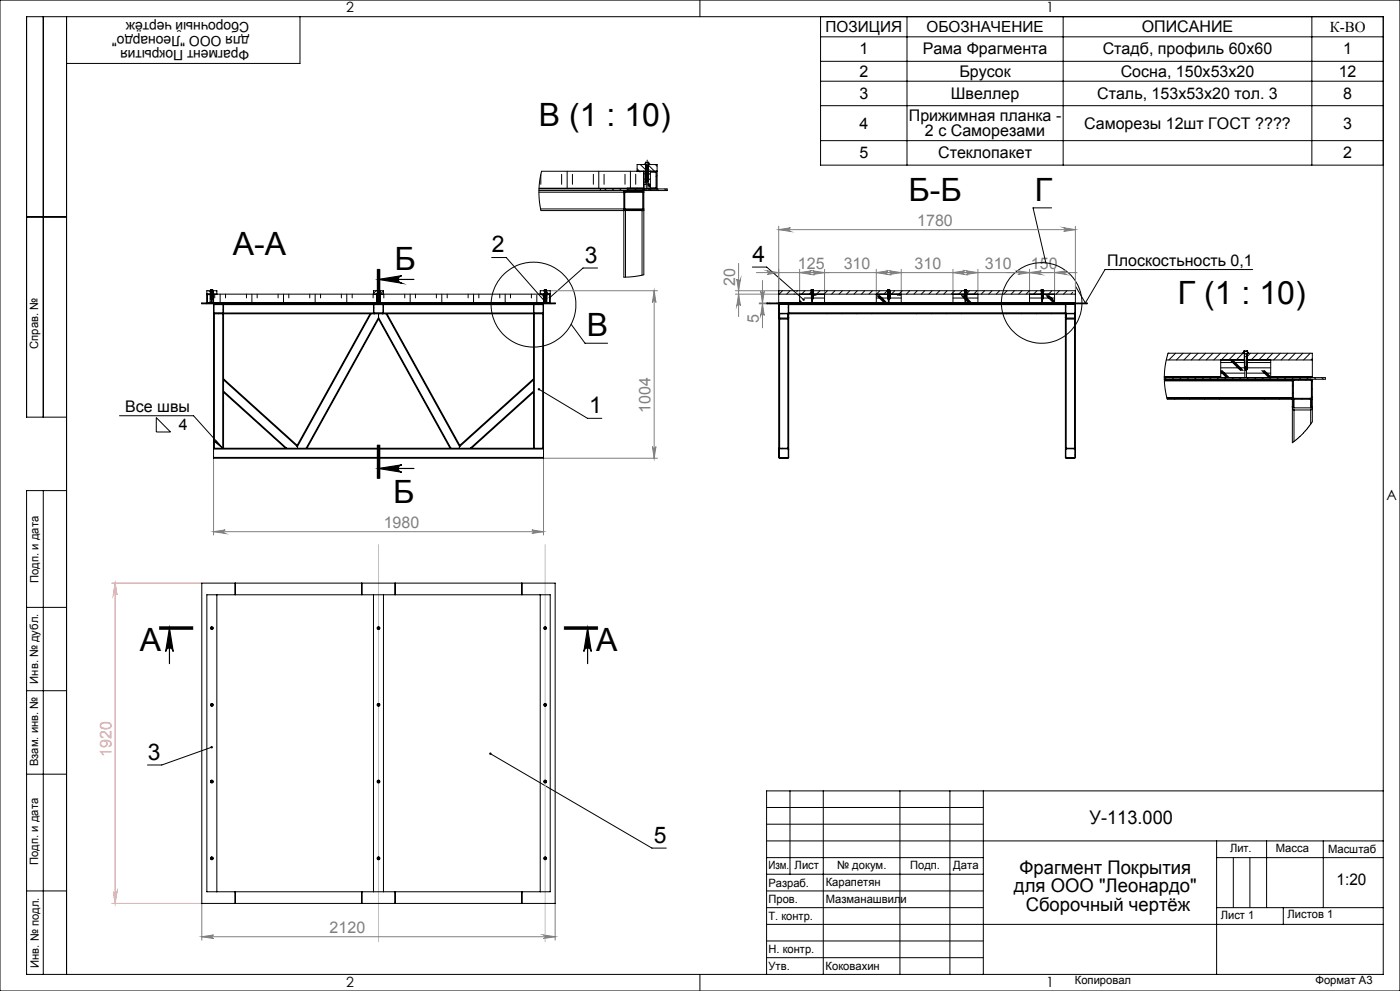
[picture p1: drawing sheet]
<svg xmlns="http://www.w3.org/2000/svg" width="420mm" height="297mm" viewBox="0 0 420 297" stroke-linecap="round" stroke-linejoin="round" font-family="sans-serif">
<g fill="none" stroke="#000" stroke-width=".3">
<path d="M0 0h420v297h-420zM13 5v120M20 5v287M90 5v14h-70M210 0v5M246.2 5v44.5h168.8M246.2 18.4h168.8M246.2 11h168.8M272.1 5v44.5M318.9 5v44.5M393.6 5v44.5M246.2 24.3h168.8"/>
<path d="M246.2 31.7h168.8M246.2 42.2h168.8M8 65h12M147.5 77.2h4.4l11.4 13M315.5 62.3h-5.6l3.9 16.5M171.3 97.2l4.2 5.7h6.8M179.3 80.3h-4.4l-9.9 8.9M225.7 80h4.3l11.1 9.8M375.8 80.8h-44.3l-5.9 10-2.9-5M161.7 116.7l14.5 8.7h4.4M20 125h-12v-120h407v287h-407v-145h12M35.8 124.6h22.3l8.7 9.7"/>
<path d="M46.9 125.2l4.3 4.3h-4.3zM64.1 132.1h.7l2 2.2zM13 147v145M8 182h12M8 207h12M8 232h12M63.5 223.9l-15 5.4h-4.3M147.1 225.9l48.5 28.3h4.3M237 237v25M247 237v55M270 237v55M285 237v55"/>
<path d="M295 237v55M415 237h-185v55M230 257h65M230 242h65M230 247h65M230 252h185M365 252v40M365 257h50M370 257v15M375 257v15M380 252v20M397 252v20"/>
<path d="M8 267h12M230 262h65M230 267h65M230 272h65M230 277h185M365 272h50M385 272v5M210 292v5M230 282h65M230 287h65"/>
<circle cx="160.1" cy="91.3" r="12.7"/>
<circle cx="312.5" cy="90.8" r="12.1"/>
</g>
<g fill="none" stroke="#000" stroke-width=".35">
<path d="M113.2 80.7v10M113.6 83.7h10.6M113.6 83.7l6.9-1.1a1.13 1.13 0 0 0-1 1.1 1.13 1.13 0 0 0 1 1.2zM113.6 80.7v10M113.9 80.7v10M113.2 133.4v10M113.6 133.4v10M113.9 133.4v10M113.6 140.4h10.6M113.6 140.4l6.9-1.1a1.11 1.11 0 0 0-1 1.1 1.11 1.11 0 0 0 1 1.1zM47.8 188.6h10zM47.8 188.2h10"/>
<path d="M47.8 187.9h10M50.8 188.2l1.2 7.1a1.13 1.13 0 0 0-1.2-1.1 1.13 1.13 0 0 0-1.1 1.1zM50.8 188.2v10.7M169.3 188.2h10M169.3 187.9h10M169.3 188.6h10M176.3 188.2l1.1 7.1a1.11 1.11 0 0 0-1.1-1.1 1.11 1.11 0 0 0-1.1 1.1zM176.3 188.2v10.7"/>
</g>
<g fill="none" stroke="#808080" stroke-width=".3">
<path d="M221.6 78.9v16M233.6 68.8l3.5-.5a.55 .55 0 0 0-.5 .5 .55 .55 0 0 0 .5 .6zM233.6 67.8v20.3l-13 .1M233.6 68.8h89M319.1 68.3l3.5 .5-3.5 .6a.55 .55 0 0 0 .5-.6 .55 .55 0 0 0-.5-.5zM322.6 67.8v20.3M165.1 87.1h32.1M196.3 87.1l.5 3.6a.53 .53 0 0 0-.5-.6 .53 .53 0 0 0-.6 .6zM196.3 87.1v50.2M220.6 87.1h13M221.1 83.6a.55 .55 0 0 0 .5 .5 .55 .55 0 0 0 .5-.5l-.5 3.5zM221.6 88.2l.5 3.4a.55 .55 0 0 0-.5-.5 .55 .55 0 0 0-.5 .5z"/>
<path d="M226.9 81.7h96.2M227.8 91h2.3M227.8 90.8h2.3M228.2 87.3a.53 .53 0 0 0 .5 .5 .53 .53 0 0 0 .6-.5l-.6 3.5zM228.7 91l.6 3.5a.53 .53 0 0 0-.6-.5 .53 .53 0 0 0-.5 .5zM228.7 84.1v14.1M230.1 81.2l3.5 .5-3.5 .6a.55 .55 0 0 0 .5-.6 .55 .55 0 0 0-.5-.5zM239.9 81.7l3.5-.5a.55 .55 0 0 0-.5 .5 .55 .55 0 0 0 .5 .6zM239.9 80.7v7.4M243.9 81.2l3.5 .5-3.5 .6a.55 .55 0 0 0 .5-.6 .55 .55 0 0 0-.5-.5zM247.4 80.7v7.4M262.9 81.7l3.5-.5a.55 .55 0 0 0-.6 .5 .55 .55 0 0 0 .6 .6z"/>
<path d="M262.9 80.7v7.4M266.9 81.2l3.5 .5-3.5 .6a.55 .55 0 0 0 .5-.6 .55 .55 0 0 0-.5-.5zM270.4 80.7v7.4M285.9 81.7l3.5-.5a.55 .55 0 0 0-.6 .5 .55 .55 0 0 0 .6 .6zM285.9 80.7v7.4M289.9 81.2l3.5 .5-3.5 .6a.55 .55 0 0 0 .5-.6 .55 .55 0 0 0-.5-.5zM293.4 80.7v7.4M305.4 81.2l3.5 .5-3.5 .6a.55 .55 0 0 0 .5-.6 .55 .55 0 0 0-.5-.5zM308.9 81.7l3.5-.5a.55 .55 0 0 0-.6 .5 .55 .55 0 0 0 .6 .6zM308.9 80.7v7.4M316.4 81.7l3.5-.5a.55 .55 0 0 0-.5 .5 .55 .55 0 0 0 .5 .6zM316.4 80.7v7.4"/>
<path d="M64.1 137.2v23.1M163.1 137.2v23.1M163.1 137.3h34.1M195.7 133.8a.53 .53 0 0 0 .6 .5 .53 .53 0 0 0 .5-.5l-.5 3.5zM64.1 159.3l3.5-.5a.53 .53 0 0 0-.5 .5 .53 .53 0 0 0 .5 .6zM64.1 159.3h99M159.6 158.8l3.5 .5-3.5 .6a.53 .53 0 0 0 .5-.6 .53 .53 0 0 0-.5-.5zM60.5 270.8v11M166.5 270.8v11M60.5 280.7l3.6-.5a.53 .53 0 0 0-.6 .5 .53 .53 0 0 0 .6 .6zM60.5 280.7h106M163.1 280.2l3.4 .5-3.4 .6a.53 .53 0 0 0 .5-.6 .53 .53 0 0 0-.5-.5z"/>
</g>
<path d="M33.5 174.8h27M34.5 174.8l.6 3.5a.55 .55 0 0 0-.5-.6 .55 .55 0 0 0-.6 .6zM34.5 174.8v96M33.5 270.8h27M34 267.3a.55 .55 0 0 0 .6 .5 .55 .55 0 0 0 .5-.5l-.6 3.5z" fill="none" stroke="#ff8080" stroke-width=".3"/>
<path d="M191.8 51.5h4.7" fill="none" stroke="#000" stroke-width=".3" stroke-dasharray="15.2 1.3 1.3 1.3" stroke-dashoffset="14.8"/>
<path d="M194.1 48v6.8" fill="none" stroke="#000" stroke-width=".3" stroke-dasharray="15.2 1.3 1.3 1.3" stroke-dashoffset="13.7"/>
<path d="M113.6 163.2v119.1M163.5 163.2v119.1" fill="none" stroke="#c0c0c0" stroke-width=".3"/>
<g fill="#000">
<path d="M64.1 132.1h.7l2 2.2z"/>
<path d="M113.6 83.7l6.9-1.1a1.13 1.13 0 0 0-1 1.1 1.13 1.13 0 0 0 1 1.2zM113.6 140.4l6.9-1.1a1.11 1.11 0 0 0-1 1.1 1.11 1.11 0 0 0 1 1.1z"/>
<path d="M176.3 188.2l1.1 7.1a1.11 1.11 0 0 0-1.1-1.1 1.11 1.11 0 0 0-1.1 1.1zM50.8 188.2l1.2 7.1a1.13 1.13 0 0 0-1.2-1.1 1.13 1.13 0 0 0-1.1 1.1z"/>
<path d="M63.3 223.7a.36 .36 0 0 0-.1 .4 .36 .36 0 0 0 .5 .2 .36 .36 0 0 0 .2-.5l-.4 .1 .3-.2zM146.9 225.6l-.1 .1 .3 .2-.3-.2a.36 .36 0 0 0 .3 .5 .36 .36 0 0 0 .4-.5 .36 .36 0 0 0-.6-.1zM161.4 116.5a.35 .35 0 0 0 .2 .5 .35 .35 0 0 0 .4-.4 .35 .35 0 0 0-.6-.2l.3 .3zM163.1 89.9l-.1 .5 .5 .1-.2-.3 .2 .3 .1-.5zM164.7 88.9l-.1 .5 .4-.2-.3 .2a.36 .36 0 0 0 .5 0 .36 .36 0 0 0 0-.5 .36 .36 0 0 0-.5 0zM240.9 89.5l-.1 .5 .5 .1-.2-.3 .3 .2v-.4z"/>
</g>
<g fill="#808080">
<path d="M159.6 158.8l3.5 .5-3.5 .6a.53 .53 0 0 0 .5-.6 .53 .53 0 0 0-.5-.5zM64.1 159.3l3.5-.5a.53 .53 0 0 0-.5 .5 .53 .53 0 0 0 .5 .6z"/>
<path d="M60.5 280.7l3.6-.5a.53 .53 0 0 0-.6 .5 .53 .53 0 0 0 .6 .6zM163.1 280.2l3.4 .5-3.4 .6a.53 .53 0 0 0 .5-.6 .53 .53 0 0 0-.5-.5zM305.4 81.2l3.5 .5-3.5 .6a.55 .55 0 0 0 .5-.6 .55 .55 0 0 0-.5-.5zM316.4 81.7l3.5-.5a.55 .55 0 0 0-.5 .5 .55 .55 0 0 0 .5 .6zM289.9 81.2l3.5 .5-3.5 .6a.55 .55 0 0 0 .5-.6 .55 .55 0 0 0-.5-.5zM308.9 81.7l3.5-.5a.55 .55 0 0 0-.6 .5 .55 .55 0 0 0 .6 .6zM230.1 81.2l3.5 .5-3.5 .6a.55 .55 0 0 0 .5-.6 .55 .55 0 0 0-.5-.5zM239.9 81.7l3.5-.5a.55 .55 0 0 0-.5 .5 .55 .55 0 0 0 .5 .6zM243.9 81.2l3.5 .5-3.5 .6a.55 .55 0 0 0 .5-.6 .55 .55 0 0 0-.5-.5zM262.9 81.7l3.5-.5a.55 .55 0 0 0-.6 .5 .55 .55 0 0 0 .6 .6zM266.9 81.2l3.5 .5-3.5 .6a.55 .55 0 0 0 .5-.6 .55 .55 0 0 0-.5-.5zM285.9 81.7l3.5-.5a.55 .55 0 0 0-.6 .5 .55 .55 0 0 0 .6 .6zM233.6 68.8l3.5-.5a.55 .55 0 0 0-.5 .5 .55 .55 0 0 0 .5 .6zM319.1 68.3l3.5 .5-3.5 .6a.55 .55 0 0 0 .5-.6 .55 .55 0 0 0-.5-.5z"/>
<path d="M195.7 133.8a.53 .53 0 0 0 .6 .5 .53 .53 0 0 0 .5-.5l-.5 3.5zM196.3 87.1l.5 3.6a.53 .53 0 0 0-.5-.6 .53 .53 0 0 0-.6 .6zM228.7 91l.6 3.5a.53 .53 0 0 0-.6-.5 .53 .53 0 0 0-.5 .5zM228.2 87.3a.53 .53 0 0 0 .5 .5 .53 .53 0 0 0 .6-.5l-.6 3.5zM221.6 88.2l.5 3.4a.55 .55 0 0 0-.5-.5 .55 .55 0 0 0-.5 .5zM221.1 83.6a.55 .55 0 0 0 .5 .5 .55 .55 0 0 0 .5-.5l-.5 3.5z"/>
</g>
<path d="M34.5 174.8l.6 3.5a.55 .55 0 0 0-.5-.6 .55 .55 0 0 0-.6 .6zM34 267.3a.55 .55 0 0 0 .6 .5 .55 .55 0 0 0 .5-.5l-.6 3.5z" fill="#ff8080"/>
<g fill="none" stroke="#000" stroke-width=".3">
<path d="M161.7 57.6h25.4M161.7 56.6h38.4v.5h-38.4M161.7 56.4h31.4M162.2 52.3v2.9M168.5 52.2v3M170.1 51.3v5.1M171.7 52.2v3M178 52.2v3M179.6 51.3v5.1M180.1 56.6v.5M181.2 52.2v3M181.4 56.6l.5 .5"/>
<path d="M183.7 56.6l.5 .5M185.9 56.6l.5 .5M187.1 57.6v5M187.4 57.9l-.3 .3M187.4 57.6l.2-.2h5.1l.1 .2M187.4 57.6v5M187.4 57.6h5.4M187.5 52.2v3M187.6 57.1l-.5 .5M188.1 56.4v.2M188.2 57.1l-.3 .3M188.2 56.6l.5 .5"/>
<path d="M188.9 56.4l-.2 .2M189.1 51.3v5.1M190.4 56.6l.5 .5M190.7 52.2v3M191.1 56.4l-.2 .2M191.1 50.6l.7 .7M192.1 49.3l1.6 1.6M192.6 57.1l.5 .5M192.7 56.6l.5 .5M192.8 57.6v5M193.1 52.1h.8M193.1 53.7h.8"/>
<path d="M193.1 55.3h.8M193.1 57.1v.5M193.1 51.3v5.3M193.1 57.6v5M193.4 54.5l.5 .5M193.7 54.5l.2 .1M193.7 49.3l.1 .3M193.7 48.6h.8M193.7 50.9l.1 .6M193.7 54.1l.1 .1M193.7 51.5l.1 .1M193.7 51.1l.1 .1"/>
<path d="M193.7 49.3h-2.6v2M193.7 48.6l-.1 .5-.3 .2M193.7 49.3v2M193.8 54.3h.7M193.8 53.8h.1M193.8 52.2h.1M193.8 50.8h.1M193.8 53v.1M193.8 50.3v.1M193.8 51.4h.1M193.8 51.6v.1M193.8 51.9h.1"/>
<path d="M193.8 52.2v.1M193.8 52.5v.1M193.8 52.7v.1M193.8 54.2v.1M193.8 49.7v.2M193.8 49.9v.4M193.8 50.4v.2M193.8 50.7h.1M193.8 51.6v.2M193.8 51.8v.4M193.8 52.3h.1M193.8 52.3v.3"/>
<path d="M193.8 52.7v.2M193.8 52.9v.4M193.8 53.4v.2M193.8 53.7h.1M193.8 53.8v.4M193.8 53.7v.1M193.8 53.6v.1M193.8 53.5h.1M193.8 53.3v.1M193.8 53.2v.1M193.8 52.6v.1M193.8 51.5h-.1"/>
<path d="M193.8 50.8l-.1 .1M193.8 50.7v.1M193.8 50.6v.1M193.8 50.5h.1M193.8 50.2v.1M193.8 50v.1M193.8 49.7v.1M193.8 49.6v.1M193.8 49.5v.1M193.9 56.6v-5.3l-31.4 .1-.8 5.4 .1 3.3 .5 3h24.8M194.4 52.1h.7M194.4 53.7h.7"/>
<path d="M194.4 55.3h.7M194.4 55.5l.7 .8M194.4 55.1l.7 .8M194.4 54.7l.7 .8M194.5 49.4h.1M194.5 50.8h.1M194.5 52.2h.1M194.5 53.8h.1M194.5 50.7l-.8 .8M194.5 51.1h.1M194.5 50.8v.7M194.5 51.4h.1"/>
<path d="M194.5 51.5v.1M194.5 51.9h.1M194.5 52.5v.1M194.5 52.6v.1M194.5 52.7v.1M194.5 52.7v.2M194.5 53.2v.1M194.5 52.3v.3M194.5 53.6v.1M194.5 53.3v.1M194.5 52.2v.1M194.5 52.9v.4"/>
<path d="M194.5 51.8v.4M194.5 51.6v.2M194.5 49.9v.4M194.5 50.3v.1M194.5 49.6v.1M194.5 49.7v.1M194.5 50.6v.1M194.5 49.7v.2M194.5 49.4v.2M194.5 50.4v.2M194.5 50.7h.1M194.5 52.3h.1"/>
<path d="M194.5 53.4v.2M194.5 53.7h.1M194.5 53.8v.4M194.5 49.5h.1M194.5 50v.1M194.5 50.2v.1M194.5 50.5h.1M194.5 51.6v.1M194.5 53v.1M194.5 53.5h.1M194.5 53.7v.1M194.5 54.1h.1"/>
<path d="M194.5 54.2v.1M194.5 49.3h2.6v7.3M194.5 49.5v.1M194.5 49.5l1.9 1.8M194.5 49.3v2M194.5 48.6l.1 .5 .4 .2M194.9 56.6l.5 .5M195.1 51.3v5.3M195.1 51.6h1.7v4.7h-1.7M196.6 49.3l.5 .5M197.1 52.6l-.3 .3M197.1 51.3h-2.7v5.3"/>
<path d="M197.2 56.6l.5 .5M199.4 56.6l.5 .5M162.2 62.6h24.9M187.1 63.1v20l3.1-.2 2.9-.6v-19.2M187.1 62.6l.5 .5M187.1 63.1h.5M187.4 62.6l.2 .2h5.1l.1-.2M187.4 62.6h5.4M187.6 63.1h5M187.6 63.1v20M192.6 63.1h.5M192.6 63.1v19.4"/>
<path d="M193.1 62.6l-.5 .5M193.1 62.6v.5M60.5 90.8h106v.2h-106zM61.8 90.8l.3 .2M62.1 88.2h1.3v2.6l-.4-.4M62.2 88.4l-.1 .1M62.4 88.2l-.1 .1M62.6 87.1l.8 .8M63 89.3h.4M63 88.3h-.8v2.4h.8M63 88.2v2.6M63.1 87.1l.2-.3h.5l.2 .3"/>
<path d="M63.4 87.1v.1M63.4 86.8h.3M63.4 87.1h-1.3v3.7M63.4 89.6h.1M63.4 89.6h.3M63.4 86.8v.1M63.4 87.1v1.1M63.4 89.4v.1M63.4 89.4h.1M63.4 89.1v.1M63.4 89.2h.1M63.4 89.1h.1"/>
<path d="M63.4 88.8h.1M63.4 88.7h.1M63.4 88.5v.1M63.4 88.4v.1M63.4 88.4h.1M63.4 88.3h.1M63.4 88v.2M63.4 87.9h.1M63.4 87.7v.1M63.4 87.7h.1M63.4 87.6v.1M63.4 87.5h.1"/>
<path d="M63.4 87.3h.1M63.4 89.5h.1M63.4 89.3h.1M63.4 89h.1M63.4 88.9h.1M63.4 88.6h.1M63.4 88.5h.1M63.4 88.2h.1M63.4 88.1h.1M63.4 87.8h.1M63.4 87.6h.1M63.4 88.3v.1"/>
<path d="M63.4 88.8v.1M63.4 89.2v.2M63.4 89v.1M63.4 88.9v.1M63.4 88.2v.1M63.4 88h.1M63.4 87.8v.1M63.4 87.5v.1M63.7 88.2h49.7M63.7 88.2v2.6M63.7 86.9l-.3 .4M63.7 87.3h.1"/>
<path d="M63.7 87.5h.1M63.7 87.6h.1M63.7 87.7h.1M63.7 87.8h.1M63.7 87.9h.1M63.7 88.1h.1M63.7 88.2h.1M63.7 88.4h.1M63.7 88.5h.1M63.7 88.6h.1M63.7 88.7h.1M63.7 88.9h.1"/>
<path d="M63.7 89h.1M63.7 89.2h.1M63.7 89.5h.1M63.7 88.2v.1M63.7 89.5v.1M63.7 89.4h.1M63.7 88.9v.1M63.7 89.1h.1M63.7 88.6v.1M63.7 88.5v.1M63.7 89.3h.1M63.7 88.7v.1"/>
<path d="M63.7 88.8h.1M63.7 89v.1M63.7 88.4v.1M63.7 88v.1M63.7 88.3h.1M63.7 87.8v.1M63.7 87.6v.1M63.7 88.1v.1M63.7 87.4v.1M63.7 87.4h.1M63.7 87.7v.1M63.7 87.9v.1"/>
<path d="M63.7 87.3v.2M63.7 87.5v.1M63.7 87.1v.2M63.7 87.1h1.4v1.1M63.7 89.1v.2M63.7 88.3v.1M63.7 87.1v1.1M63.7 89.4v.1M63.8 86.8l-.1 .1M64.1 89.3l-.4 .1M64.1 88.2l-.1 2.6 .3 .2-.2 .3M64.1 93.8l.2 .2"/>
<path d="M64.1 94h.2M64.1 91v.3M64.1 93.8v.2M64.1 91.3v2.5M64.1 94v40.3M64.1 90.7h49M64.2 91.3h2.7M64.2 93.8h2.7M64.2 91.3v2.5M64.3 94h2.5M64.3 94v40.3M64.4 90.7l-.1 .1"/>
<path d="M64.4 88.2v1.1M64.9 87.1l.2 .2M65.7 93.9l-.2 .1M66 88.2v2.5M66.3 90.8l.2 .2M66.5 90.7v.1M66.8 91l.3 .3M66.8 94h.3M66.8 94v40.3M66.9 91.3v2.5M67.1 92.5l-.2 .2M67.1 93.8l-.3 .2"/>
<path d="M67.1 94h43.9M67.1 91.3v2.5M67.1 94v19.5M67.1 91.3h44.9M67.1 93.8h44.9M67.7 88.2v1.1M68.5 90.8l.3 .2M70.6 90.8v.2M73.9 88.2v1.1M75.6 88.2v2.5M77.2 88.2v1.1M83.4 88.2v1.1"/>
<path d="M85.1 88.2v2.5M86.6 88.2v1.1M92.9 88.2v1.1M94.5 88.2v2.5M96.2 88.2v1.1M102.4 88.2v1.1M104 88.2v2.5M105.7 88.2v1.1M108.5 90.8v.2M108.9 90.8l.3 .2M110.6 90.7v.1M111 94h.3"/>
<path d="M111 94l-21.9 39.5M111.2 90.8l.2 .2M111.3 94h4.5M111.3 94l-22.1 39.9M111.5 90.7l-.1 .1M111.9 88.2v1.1M112 93.8l.3 .2M112 91.3v2.5M112.2 91.3h2.7M112.2 93.8h2.7M112.2 92.3l-.2 .1M112.2 91.3v2.5"/>
<path d="M112.3 91l-.3 .3M112.8 87.1l-.8 .8M113.1 89.3h.3M113.1 90.4l.3 .4M113.1 90l.3 .4M113.1 89.6l.3 .4M113.1 88.2v2.6M113.3 86.8h.5l.2 .3M113.3 86.8h.4M113.3 86.8l-.2 .3M113.3 87.1l.1 1.1M113.3 89.6h.1"/>
<path d="M113.3 89.4h.1M113.3 89.1l.1 .2M113.3 89.1h.1M113.3 88.8h.1M113.3 88.5h.1M113.3 88.3l.1 .1M113.3 88.3h.1M113.3 87.7h.1M113.3 87.4h.1M113.3 87.3h.1M113.3 89h.1M113.3 87.5l.1 .1"/>
<path d="M113.3 89.4l.1 .1M113.4 89.3h.1M113.4 89h.1M113.4 88.9h.1M113.4 88.7h.1M113.4 88.6h.1M113.4 88.5h.1M113.4 88.4h.1M113.4 88.2h.1M113.4 88.1h.1M113.4 87.9h.1M113.4 87.8h.1"/>
<path d="M113.4 87.7h.1M113.4 87.6h.1M113.4 87.5h.1M113.4 87.3h.1M113.4 87.1v.1M113.4 89.5h.1M113.4 89.6h.1M113.4 87.1h-1.4v1.1M113.4 88.4v.1M113.4 87.2l-.1 .1M113.4 87.4l-.1 .1M113.4 87.7v.1"/>
<path d="M113.4 87.9v.1M113.4 88.9v.1M113.4 88.6v.2M113.4 88.6v.1M113.4 88.5v.1M113.4 88h.1M113.4 87.8v.1M113.4 89.3l-.1 .1M113.4 89.2h-.1M113.4 89l-.1 .1M113.4 88.9h-.1M113.4 88.2l-.1 .1"/>
<path d="M113.4 88.1l-.1 .1M113.4 87.6v.1M113.4 87.8l-.1 .1M113.4 87.5l-.1 .1M113.4 87.3l-.1 .2M113.4 88.2v2.6M113.4 91l-.1 .2M113.4 90.8l.3 .2M113.6 95.1v.5M113.6 95.1l21.7 39.2M113.6 94v1.1M113.6 95.6l21.4 38.7"/>
<path d="M113.6 95.1l-21.8 39.2M113.6 95.6l-21.5 38.7M113.7 89.3h.4M113.7 90.2l.4 .4M113.7 90.7l.1 .1M113.7 88.2h49.7M113.7 89.3h.1M113.7 89h.1M113.7 88.9h.1M113.7 88.7h.1M113.7 88.6h.1M113.7 88.5h.1"/>
<path d="M113.7 88.4h.1M113.7 88.2h.1M113.7 88.1h.1M113.7 87.9h.1M113.7 87.8h.1M113.7 87.7h.1M113.7 87.6h.1M113.7 87.5h.1M113.7 87.3h.1M113.7 87.2h.1M113.7 89.5h.1M113.7 88.8h.1"/>
<path d="M113.7 89.4h.1M113.7 89.2h.1M113.7 89.1h.1M113.7 88.3h.1M113.7 89.2v.1M113.7 89v.1M113.7 88.9v.1M113.7 88.2v.1M113.7 88h.1M113.7 87.8v.1M113.7 87.2v.1M113.7 86.8v.1"/>
<path d="M113.7 87.1v3.7M113.7 89.6h-.3M113.7 87.1h1.3M113.7 88.6v.1M113.7 88.4v.1M113.7 88.3v.1M113.7 87.7v.1M113.7 87.6v.1M113.7 89.4v.1M113.7 89.6h.1M114.1 90.7h49M114.8 91l.2 .3"/>
<path d="M114.9 91.3v2.5M115 87.2l-.9 1v2.6M115 93.8l-.2 .2M115 87.1v1.1M115 91.3v2.5M115 91.3h45.1M115 93.8h45.1M115.1 88.2v1.1M115.7 90.8l.2 .2M115.8 94h.3M115.8 94l22.1 39.9M116 90.7l-.1 .1"/>
<path d="M116.1 94h44M116.1 94l21.8 39.5M116.6 90.7v.1M117.9 90.8l.3 .2M118.5 90.8v.2M121.4 88.2v1.1M123 88.2v2.5M124.6 88.2v1.1M130.9 88.2v1.1M132.5 88.2v2.5M134.2 88.2v1.1M140.4 88.2v1.1"/>
<path d="M142.1 88.2v2.5M143.7 88.2v1.1M149.9 88.2v1.1M151.6 88.2v2.5M153.1 88.2v1.1M156.6 90.8v.2M158.3 90.8l.3 .2M159.4 88.2v1.1M160.1 93.8l.2 .2M160.1 94h.2M160.1 91.3v2.5M160.1 94v19.5"/>
<path d="M160.2 91.3h2.7M160.2 93.8h2.7M160.2 91.3v2.5M160.3 91l-.2 .3M160.3 94h2.5M160.3 94v40.3M160.5 90.7l.3 .3M160.9 90.7l-.1 .1M161 88.5v2.2M162.1 87.8l.3 .4M162.7 88.2v.5M162.8 90.8l.3 .5"/>
<path d="M162.8 91l.3 .3M162.8 94h.3M162.8 94v40.3M162.9 91.3v2.5M163.1 93.8l-.3 .2M163.1 93.8v.2M163.1 88.8l.3 .4M163.1 88.2v2.6M163.1 91.3v2.5M163.1 94v40.3M163.1 87.1l.2-.3h.5l.2 .3M163.2 89.3l.1 .1"/>
<path d="M163.3 86.8h.5M163.3 89.6h.1M163.3 89.4h.1M163.3 89.1l.1 .1M163.3 89.1h.1M163.3 88.9h.1M163.3 88.8h.1M163.3 88.5h.1M163.3 88.3l.1 .1M163.3 88.3h.1M163.3 87.9l.1 .1M163.3 87.8h.1"/>
<path d="M163.3 87.7h.1M163.3 87.4h.1M163.3 89.4l.1 .1M163.3 89.2l.1 .1M163.3 87.1l.1 1.1M163.3 87.3h.1M163.3 86.8v.1M163.4 87.1v.2M163.4 87.1h-1.3v1.1M163.4 87.3h.1M163.4 89.5h.1M163.4 89.3h.1"/>
<path d="M163.4 89h.1M163.4 88.9h.1M163.4 88.7h.1M163.4 88.6h.1M163.4 88.5h.1M163.4 88.4h.1M163.4 88.2h.1M163.4 88.1h.1M163.4 87.9h.1M163.4 87.8h.1M163.4 87.7h.1M163.4 87.6h.1"/>
<path d="M163.4 87.5h.1M163.4 89.6h.3M163.4 88.6v.1M163.4 87.9v.1M163.4 87.4v.2M163.4 87.7v.1M163.4 89.5h-.1M163.4 89.3h-.1M163.4 89l-.1 .1M163.4 88.9v.1M163.4 88.4v.1M163.4 88.2l-.1 .1"/>
<path d="M163.4 88.1v.1M163.4 87.8v.1M163.4 87.6v.1M163.4 87.5l-.1 .1M163.4 88.2v2.6M163.7 89.3h.3M163.7 90.2l.3 .4M163.7 89.8l.3 .4M163.7 89.5l.3 .3M163.7 88.2h1.4M163.7 87.1v.1M163.7 87.3h.1"/>
<path d="M163.7 87.5h.1M163.7 87.6h.1M163.7 87.7h.1M163.7 87.8h.1M163.7 87.9h.1M163.7 88.1h.1M163.7 88.2h.1M163.7 88.4h.1M163.7 88.5h.1M163.7 88.6h.1M163.7 88.7h.1M163.7 88.9h.1"/>
<path d="M163.7 89h.1M163.7 89.2h.1M163.7 89.5h.1M163.7 89.6h.1M163.7 87.1h1.4v3.7l.2 .2M163.7 89.4h.1M163.7 89.1h.1M163.7 88.8h.1M163.7 88.3h.1M163.7 87.3l.1 .1M163.7 87.6l.1 .1M163.7 87.8l.1 .1"/>
<path d="M163.7 87.9l.1 .1M163.7 88.2l.1 .1M163.7 89l.1 .1M163.7 89.3l.1 .1M163.8 87.2l.8 1M163.8 86.8v.1M163.8 87.1l-.1 3.7M163.8 87.5h-.1M163.8 87.6l-.1 .1M163.8 88.3l-.1 .1M163.8 88.4l-.1 .1M163.8 88.6l-.1 .1"/>
<path d="M163.8 88.9l-.1 .1M163.8 89.1h-.1M163.8 89.2h-.1M163.8 89.4l-.1 .1M163.8 89.5h-.1M164 88.3h.9v2.4h-.9M164 88.2v2.6M230.1 90.8h96v.2h-96zM230.9 90.8l.2 .2M233.1 90.8l.3 .2M233.6 95.1l.3 .5M233.6 88.2h9.9"/>
<path d="M233.6 90.7h6.3M233.8 91.2h2.7l-.1 2.7h-2.6zM233.8 94l.1 1.3M233.8 94h-.2v40.3h.3M233.8 94h.1M233.8 92.6l-.2 .2M233.9 91l-.3 .3v2.5l.3 .2M233.9 94h2.5M233.9 95.6h2.5M233.9 95.3h2.5M233.9 94v1.3M233.9 95.6v38.7"/>
<path d="M234.7 93.9l-.1 .1M234.7 87.1l-.9 1.1M235.3 90.8l.3 .2M235.3 91l-.1 .2M236.4 91l.2 .3M236.4 94h.1M236.4 94v1.3M236.4 95.6v38.7M236.5 94l-.1 1.3M236.5 94h83.3M236.6 93.8l-.2 .2M236.6 95.1l-.2 .5"/>
<path d="M236.6 93.9v40.4h-.2M236.6 93.8v.1M236.6 91.2v.1M236.6 93.9h83M236.6 91.2h83M236.6 91.3h83M236.6 93.8h83M236.6 91v.2M236.6 91.3v2.5M236.6 92l-.1 .2M237 87.1l-1 1.1M237.6 91l-.1 .2"/>
<path d="M237.6 90.8l.2 .2M238.3 88.1l-.1 .1M239.3 87.1l-.3 .3M239.8 90.8l.3 .2M239.9 88.2v2.6M239.9 90.4l.4 .4M239.9 90l.8 .8M241.3 89.3h2.2M241.5 87.1l-1 1.1M242.1 90.8l.2 .2M243.2 87.1l.1-.3h.6l.2 .3M243.4 86.8h.4"/>
<path d="M243.4 89.4h.1M243.4 89.2h.1M243.4 89.1h.1M243.4 88.8h.1M243.4 88.5h.1M243.4 88.4h.1M243.4 88.3h.1M243.4 87.9h.1M243.4 87.7h.1M243.4 87.5h.1M243.4 87.6l.4 .4M243.4 86.8v.1"/>
<path d="M243.4 87.1l.1 3.7M243.4 89.4l.1 .1M243.4 89.1l.1 .1M243.4 88.7h.1M243.4 88.4l.1 .1M243.4 88l.1 .2M243.4 87.7l.1 .1M243.4 87.3h.1M243.4 87.5l-.7 .7M243.5 89.6h.1M243.5 89.5h.1M243.5 89.3h.1"/>
<path d="M243.5 89h.1M243.5 88.9h.1M243.5 88.7h.1M243.5 88.6h.1M243.5 88.5h.1M243.5 88.4h.1M243.5 88.2h.1M243.5 88.1h.1M243.5 87.9h.1M243.5 87.8h.1M243.5 87.7h.1M243.5 87.6h.1"/>
<path d="M243.5 87.5h.1M243.5 87.3h.1M243.5 87.1v.1M243.5 89.6h.3M243.5 87.1h-9.9v3.7M243.5 89.4h-.1M243.5 89.2l-.1 .1M243.5 89l-.1 .1M243.5 88.9l-.1 .1M243.5 88.2l-.1 .1M243.5 88h-.1M243.5 87.8l-.1 .1"/>
<path d="M243.5 87.5l-.1 .1M243.7 88.2h22.8M243.7 88.2v2.6M243.8 89.5h.1M243.8 87.3h.1M243.8 87.5h.1M243.8 87.6h.1M243.8 87.7h.1M243.8 87.8h.1M243.8 87.9h.1M243.8 88.1h.1M243.8 88.2h.1"/>
<path d="M243.8 88.4h.1M243.8 88.5h.1M243.8 88.6h.1M243.8 88.7h.1M243.8 88.9h.1M243.8 89h.1M243.8 89.2h.1M243.8 89.6h.1M243.8 89.4h.1M243.8 89.1h.1M243.8 88.8h.1M243.8 88.6v.1"/>
<path d="M243.8 88.5v.1M243.8 88h.1M243.8 87.4v.1M243.8 87.4h.1M243.8 87.7v.1M243.8 87.5v.1M243.8 87.6v.1M243.8 87.8v.1M243.8 87.9v.1M243.8 88.2v.1M243.8 88.4v.1M243.8 88.9v.1"/>
<path d="M243.8 89v.1M243.8 89.3h.1M243.8 87.1v.2M243.8 87.1h22.7M243.8 89.1v.1M243.8 88.3l.2 .2M243.8 89.4v.1M243.8 86.8v.1M243.8 87.1v1.1M243.8 88.1v.1M243.8 88.3v.1M244 88.2l.4 .3"/>
<path d="M244.3 90.8l.3 .2M244.4 88.2l.4 .3M246 87.1l-1 1.1M246.6 90.8l.2 .2M247.4 90.7h15.5M247.4 88.2v2.6M247.4 89.3l-3.6 .1M248.2 93.9l-.1 .1M248.2 87.1l-1 1.1M248.8 90.8l.3 .2M250.5 87.1l-1 1.1M251.1 91l-.2 .2"/>
<path d="M251.1 90.8l.2 .2M252.7 93.9l-.1 .1M252.7 87.1l-1 1.1M253.3 90.8l.2 .2M255 87.1l-1 1.1M255.6 91l-.2 .2M255.6 90.8l.2 .2M257.2 93.9l-.2 .1M257.2 87.1l-1 1.1M257.8 90.8l.3 .2M259.4 87.1l-1 1.1M260 91l-.1 .2"/>
<path d="M260 90.8l.3 .2M261.7 93.9l-.2 .1M261.7 87.1l-1 1.1M262.3 90.8l.2 .2M262.9 88.2v2.6M262.9 89.3l3.5 .1M263 88.5l2.3 2.3M263.5 88.5l2.2 2.3M263.8 88.5l2.3 2.3M263.9 87.1l-1 1.1M264.5 91l-.1 .2M264.5 90.8l.3 .2"/>
<path d="M266.4 86.8h.4M266.4 89.6h.1M266.4 89.4h.1M266.4 89.1l.1 .2M266.4 89.1h.1M266.4 88.8h.1M266.4 88.1l.4 .4M266.4 88.5h.1M266.4 88.3l.1 .1M266.4 88.3h.1M266.4 87.7h.1M266.4 87.4h.1"/>
<path d="M266.4 89.4l.1 .1M266.4 86.8v.1M266.4 87.1v1.1M266.5 89.6h.1M266.5 89.5h.1M266.5 89.3h.1M266.5 89h.1M266.5 88.9h.1M266.5 88.7h.1M266.5 88.6h.1M266.5 88.5h.1M266.5 88.4h.1"/>
<path d="M266.5 88.2h.1M266.5 88.1h.1M266.5 87.9h.1M266.5 87.8h.1M266.5 87.7h.1M266.5 87.6h.1M266.5 87.5h.1M266.5 87.3h.1M266.5 87.1v.1M266.5 88.9v.1M266.5 88.6v.1M266.5 88.5v.1"/>
<path d="M266.5 88h.1M266.5 87.8v.1M266.5 87.4v.2M266.5 87.2v.1M266.5 87.7v.1M266.5 87.9v.1M266.5 89.2l-.1 .1M266.5 89l-.1 .1M266.5 88.4v.1M266.5 88.2l-.1 .1M266.5 88.1h-.1M266.5 87.5v.2"/>
<path d="M266.5 88.2v2.6M266.7 90.8v-2.6h22.8v2.6M266.7 89.3h3.7M266.8 89.5h.1M266.8 87.3h.1M266.8 87.5h.1M266.8 87.6h.1M266.8 87.7h.1M266.8 87.8h.1M266.8 87.9h.1M266.8 88.1h.1M266.8 88.2h.1"/>
<path d="M266.8 88.4h.1M266.8 88.5h.1M266.8 88.6h.1M266.8 88.7h.1M266.8 88.9h.1M266.8 89h.1M266.8 89.2h.1M266.8 89.6h.1M266.8 89.4h.1M266.8 88.8h.1M266.8 88.6v.1M266.8 88h.1"/>
<path d="M266.8 87.8v.1M266.8 87.7v.1M266.8 87.6v.1M266.8 87.4v.1M266.8 87.4h.1M266.8 87.2v.1M266.8 87.9v.1M266.8 88.5v.1M266.8 88.8v.1M266.8 87.3v.2M266.8 87.5v.1M266.8 88.2v.1"/>
<path d="M266.8 88.4v.1M266.8 88.9v.1M266.8 89v.1M266.8 89.3h.1M266.8 90.8l.2 .2M266.8 87.1h.1M266.8 89.6h-.3M266.8 87.1h22.7M266.8 89.1v.1M266.8 88.3v.1M266.8 89.4v.1M266.8 86.8v.1"/>
<path d="M266.8 87.1v1.1M266.8 88.1v.1M266.8 88.3h.1M266.8 89.1h.1M267.1 87.1l-.2-.3h-.6l-1.1 1.4M268.4 87.1l-1 1.1M269 88.2l.4 .3M269 90.8l.3 .2M269.4 88.2l.4 .3M269.8 88.2l.4 .3M270.4 90.7h15.5M270.4 88.2v2.6"/>
<path d="M270.7 87.1l-1 1.1M271.3 90.8l.2 .2M272.9 87.1l-1 1.1M273.5 90.8l.3 .2M275.2 93.9l-.2 .1M275.2 87.1l-1 1.1M275.8 90.8l.2 .2M277.4 87.1l-1 1.1M278 91l-.2 .2M278 90.8l.2 .2M279.6 93.9l-.1 .1M279.6 87.1l-.9 1.1"/>
<path d="M280.2 90.8l.3 .2M281.9 87.1l-1 1.1M282.5 91l-.2 .2M282.5 90.8l.3 .2M284.1 93.9l-.1 .1M284.1 87.1l-1 1.1M284.7 90.8l.3 .2M285.9 88.2v2.6M285.9 89.3l3.7 .1v.2M286.4 87.1l-1 1.1M287 91l-.2 .2M287 90.8l.2 .2"/>
<path d="M288.4 88.5l1.1 1.1h.3M288.6 93.9l-.1 .1M288.6 87.1l-1 1.1M288.9 88.5l.6 .7M289.2 87.1l.1-.3h.6l.2 .3M289.2 90.8l.3 .2M289.2 88.5l2.5 2.5M289.4 86.8h.4M289.4 89.2h.1M289.4 89.1h.1M289.4 88.8h.1M289.4 88.5h.1"/>
<path d="M289.4 88.4h.1M289.4 88.3h.1M289.4 87.9h.1M289.4 87.7h.1M289.4 87.5h.1M289.4 86.8v.1M289.4 87.1v1.1M289.4 87.3h.1M289.4 87.6l.1 .1M289.4 88.3l.1 .1M289.4 88.4l.1 .1M289.4 88.6l.1 .1"/>
<path d="M289.5 89.3h.1M289.5 89h.1M289.5 88.9h.1M289.5 88.7h.1M289.5 88.6h.1M289.5 88.5h.1M289.5 88.4h.1M289.5 88.2h.1M289.5 88.1h.1M289.5 87.9h.1M289.5 87.8h.1M289.5 87.7h.1"/>
<path d="M289.5 87.6h.1M289.5 87.5h.1M289.5 87.3h.1M289.5 87.1v.1M289.5 88.3v.1M289.5 88.5v.1M289.5 88.8v.1M289.5 89.1v.1M289.5 89.3v.1M289.5 87.8l-.1 .1M289.5 88h-.1M289.5 88.1h-.1"/>
<path d="M289.5 88.2l-.1 .1M289.5 88.7l-.1 .1M289.5 88.9h-.1M289.5 89h-.1M289.5 89l-.1 .1M289.5 89.3h-.1M289.5 87.5l-.1 .1M289.7 90.8v-2.6h22.8v2.6M289.7 89.3h3.7M289.7 89.8l1 1M289.7 89.5l1.4 1.3M289.8 87.3h.1"/>
<path d="M289.8 87.5h.1M289.8 87.6h.1M289.8 87.7h.1M289.8 87.8h.1M289.8 87.9h.1M289.8 88.1h.1M289.8 88.2h.1M289.8 88.4h.1M289.8 88.5h.1M289.8 88.6h.1M289.8 88.7h.1M289.8 88.9h.1"/>
<path d="M289.8 89h.1M289.8 89.2h.1M289.8 89.5h.1M289.8 89.4h.1M289.8 89.1h.1M289.8 88.8h.1M289.8 88.3h.1M289.8 88.3v.1M289.8 88.5v.1M289.8 88.8v.1M289.8 89.1v.1M289.8 89.3v.1"/>
<path d="M289.8 89.6h.1M289.8 87.2v.1M289.8 87.3v.1M289.8 87.6v.1M289.8 87.9v.1M289.8 88.2v.1M289.8 88.6v.2M289.8 89v.1M289.8 87.1h.1M289.8 87.1h22.7M289.8 88.1v.1M289.8 86.8v.1"/>
<path d="M289.8 87.1v1.1M289.8 87.5v.1M289.8 87.8v.1M289.8 88.4v.1M289.8 89.4v.1M290.9 87.1l-1 1.1M291.5 91l-.2 .2M293.1 87.1l-1 1.1M293.4 90.7h15.5M293.4 88.2v2.6M293.7 90.8l.3 .2M295.4 87.1l-1 1.1"/>
<path d="M295.9 90.8l.3 .2M297.6 87.1l-1 1.1M298.2 90.8l.3 .2M299.9 87.1l-1 1.1M300.5 90.8l.2 .2M302.1 93.9l-.2 .1M302.1 87.1l-1 1.1M302.7 90.8l.2 .2M304.3 87.1l-.9 1.1M304.9 91l-.1 .2M304.9 90.8l.3 .2M306.6 93.9l-.2 .1"/>
<path d="M306.6 87.1l-1 1.1M307.2 90.8l.2 .2M308.9 88.2v2.6M308.9 89.3l3.7 .1v.2M308.9 87.1l-1.1 1.1M309.4 91l-.1 .2M309.4 90.8l.3 .2M311.1 93.9l-.2 .1M311.1 87.1l-1 1.1M311.7 90.8l.2 .2M312.2 87.1l.1-.3h.6l.2 .3M312.4 86.8h.4"/>
<path d="M312.4 89.2h.1M312.4 89.1h.1M312.4 88.8h.1M312.4 88.5h.1M312.4 88.4h.1M312.4 88.3h.1M312.4 87.9h.1M312.4 87.7h.1M312.4 87.5h.1M312.4 86.8v.1M312.4 87.1v1.1M312.4 87.3h.1"/>
<path d="M312.4 87.5l.1 .1M312.4 87.6l.1 .1M312.4 88.1l.1 .1M312.4 88.5l.1 .1M312.4 88.7h.1M312.4 89.2l.1 .1M312.5 89.3h.1M312.5 89h.1M312.5 88.9h.1M312.5 88.7h.1M312.5 88.6h.1M312.5 88.5h.1"/>
<path d="M312.5 88.4h.1M312.5 88.2h.1M312.5 88.1h.1M312.5 87.9h.1M312.5 87.8h.1M312.5 87.7h.1M312.5 87.6h.1M312.5 87.5h.1M312.5 87.3h.1M312.5 87.1v.1M312.5 88l-.2 .2M312.5 88.3v.1"/>
<path d="M312.5 88.5v.1M312.5 88.8v.1M312.5 89.1v.1M312.5 89.3v.1M312.5 87.8l-.1 .1M312.5 87.9h-.1M312.5 88.1l-.1 .1M312.5 88.2l-.1 .1M312.5 88.4l-.1 .1M312.5 88.7l-.1 .1M312.5 88.9h-.1M312.5 89h-.1"/>
<path d="M312.5 89l-.1 .1M312.5 89.3h-.1M312.5 87.3l-.1 .2M312.6 89.5l.2 .1h-.3M312.7 88.2h9.9M312.7 88.2v2.6M312.8 87.3h.1M312.8 87.5h.1M312.8 87.6h.1M312.8 87.7h.1M312.8 87.8h.1M312.8 87.9h.1"/>
<path d="M312.8 88.1h.1M312.8 88.2h.1M312.8 88.4h.1M312.8 88.5h.1M312.8 88.6h.1M312.8 88.7h.1M312.8 88.9h.1M312.8 89h.1M312.8 89.2h.1M312.8 89.5h.1M312.8 89.6h.1M312.8 89.4h.1"/>
<path d="M312.8 89.1h.1M312.8 88.8h.1M312.8 88.6v.1M312.8 88.3h.1M312.8 88h.1M312.8 87.8v.1M312.8 87.7v.1M312.8 87.4v.1M312.8 87.4h.1M312.8 87.9v.1M312.8 87.5v.1M312.8 88.2v.1"/>
<path d="M312.8 88.9v.1M312.8 89v.1M312.8 89.2v.1M312.8 87.1v.2M312.8 88.3v.2M312.8 87.1h9.8v3.7M312.8 86.8v.1M312.8 87.1v1M312.8 88v.2M312.8 89.1v.1M312.8 89.4v.1M313.3 87.1l-.5 .6"/>
<path d="M313.8 88.5l2.6 2.5M313.9 91l-.1 .2M313.9 90.8l.3 .2M314.3 88.5l2.1 2.2h6.2M314.6 88.5l1.8 1.8M315.6 93.9l-.2 .1M315.6 87.1l-1 1.1M316.4 88.2v2.6M316.4 89.3l-3.6 .1M317.8 87.1l-1 1.1M318.4 91l-.1 .2M318.4 90.8l.3 .2"/>
<path d="M319.6 93.8l.3 .2M319.6 95.1l.3 .5M319.6 93.9v40.4h.3M319.6 93.8v.1M319.6 91.2v.1M319.6 91v.2M319.6 91.3v2.5M319.8 94l.1 1.3M319.8 94h.1M319.8 91.9l-.2 .2M319.8 91.2h2.7l-.1 2.7h-2.6zM319.9 91l-.3 .3"/>
<path d="M319.9 94h2.5M319.9 95.6h2.5M319.9 95.3h2.5M319.9 94v1.3M319.9 95.6v38.7M320 93.9l-.1 .1M320.1 87.1l-1 1.1M320.6 90.8l.3 .2M320.6 91l-.1 .2M321.8 87.6l-.5 .6M322.3 93.9l-.1 .1M322.4 91l.2 .2v2.7l-.2 .1"/>
<path d="M322.4 94h.1M322.4 94v1.3M322.4 95.6v38.7M322.5 94l.1 40.3h-.2M322.5 94l-.1 1.3M322.6 95.1l-.2 .5M322.6 93.6l-.1 .1M67.1 117.2v.4M67.1 113.5v.4M67.1 113.9v3.3M67.1 117.6v16.7M67.1 117.2l18.9 17.1"/>
<path d="M67.1 117.6l18.6 16.7M67.1 113.5l22 20M67.1 113.9l22.1 20M160.1 113.5v.4M160.1 117.2v.4M160.1 113.9v3.3M160.1 117.6v16.7M160.1 113.9l-22.2 20M160.1 117.2l-19 17.1M160.1 113.5l-22.2 20M160.1 117.6l-18.6 16.7M349.3 113.2h48.3v.5h-48.3"/>
<path d="M349.3 113h16.9M349.3 114h38.4M349.3 114.2h38.4M349.4 113.2l.4 .5M349.9 107.9h23.6v5.3M350.1 119.2h37.6M350.1 119.4h37.6M350.4 105.9h22.9M350.4 105.9h.1M350.4 105.9l-.8 3.6-.3 3.1 .2 3.8 .7 3.3h37.8M351.6 113.2l.5 .5M352.6 119.4l-.2 .3"/>
<path d="M352.7 105.9l-2 2M353.8 113.2l.6 .5M354.9 105.9l-2 2M356.1 113.2l.5 .5M357.1 119.4l-.3 .3M357.2 105.9l-2 2M358.4 113.7l-.4 .3M358.4 113.2l.4 .5M359.4 105.9l-2 2M360.6 113.2l.5 .5M361.6 119.4l-.3 .3M361.7 105.9l-2 2"/>
<path d="M362.8 113.7l-.3 .3M362.8 113.2l.5 .5M363.9 105.9l-2 2M365.1 113.2l.5 .5M366.1 119.4l-.3 .3M366.1 105.9l-2 2M366.2 107.9v5.3M366.2 108.7h7.3M366.2 110.2h7.3M366.2 111.8h7.3M366.2 111.4l1.7 1.8M366.2 111.1l2.2 2.1"/>
<path d="M366.6 111.1l2.2 2.1M367.3 113.7l-.3 .3M367.3 113.2l.5 .5M368.4 105.9l-2 2M369 107.9l3.2 3.2M369.4 107.9l3.2 3.2M369.6 113.2l.5 .5M369.8 107.9l3.2 3.2M370.6 105.9l-2 2M371.8 113.7l-.3 .3M371.8 113.2l.5 .5M373.1 105.5l1 1"/>
<path d="M373.3 105.2h.8M373.3 105.2h-.2v.5l-2.2 2.2M373.3 105.9v2M373.3 107.8l.1 .2M373.3 106.1h.1M373.4 109.9h.1M373.4 106.9h.1M373.4 105.9h.1M373.4 110.2h-.1M373.4 107.7l-.3 .2M373.4 110.3h.3v.6M373.4 105.9v.2"/>
<path d="M373.4 106.3v.2M373.4 106.5v.4M373.4 107h.1M373.4 107v.3M373.4 107.4l-.1 .4M373.4 108.1v.3M373.4 108.4h.1M373.4 108.5v.4M373.4 108.9v.2M373.4 109.3v.2M373.4 109.5v.4M373.4 110h.1"/>
<path d="M373.4 110v.3M373.4 109.9v.1M373.4 109.5v.1M373.4 109.3v.1M373.4 109.1v.2M373.4 109v.1M373.4 108.8v.1M373.4 108.5v.1M373.4 108.4v.1M373.4 108.2h.1M373.4 108v.1M373.4 107.9v.1"/>
<path d="M373.4 107.4v.1M373.4 107.3v.1M373.4 107.2h.1M373.4 106.9v.1M373.4 106.5v.1M373.4 106.3v.1M373.4 106.1v.2M373.4 106l-.1 .1M373.4 110.3h.1M373.5 110.9h.5M373.7 110.6l.3 .3M373.9 108.7h7.3"/>
<path d="M373.9 110.2h7.3M373.9 111.8h7.3M374 106.9h.1M374 109.9h.1M374 106.3l.1 .2M374 106.5v.4M374 107h.1M374 107v.3M374 107.4l.1 .4M374 108.1v.3M374 108.4h.1M374 108.5v.4"/>
<path d="M374 108.9v.2M374 109.3v.2M374 109.5v.4M374 110h.1M374 110v.3M374 110.4v.5M374 106v.1M374 106.1v.2M374 106.3v.1M374 106.5v.1M374 106.9v.1M374 107.2h.1"/>
<path d="M374 107.3v.1M374 107.4v.1M374 107.7h.1M374 107.9v.1M374 108v.1M374 108.2h.1M374 108.4v.1M374 108.5v.1M374 108.8v.1M374 109v.1M374 109.1v.2M374 109.3v.1"/>
<path d="M374 109.5v.1M374 109.9v.1M374 110.2h.1M374 110.3v.1M374 110.4v.1M374 110.7h.1M374.1 113.2l.4 .5M374.1 105.9l-.1 .2M374.1 105.9h19.6v7.3M374.1 105.2l.4 .7M374.1 105.9v2M374.1 107.8l-.1 .2"/>
<path d="M374.1 106.5h-.1M375.1 105.9l-1 1M376.3 113.2l.5 .5M377.4 105.9l-2 2M378.5 113.2l.6 .5M378.5 111.1l2.1 2.1M378.9 111.1l2.2 2.1M379.3 111.1l1.9 1.8 12.5 .1M379.6 119.4l-.3 .3M379.6 105.9l-2 2M380.8 113.2l.5 .5M381.2 107.9v5.3"/>
<path d="M381.8 105.9l-1.9 2M383 113.2l.5 .5M384.1 119.4l-.3 .3M384.1 105.9l-2 2M385.3 113.7l-.3 .3M385.3 113.2l.5 .5M386.4 105.9l-2 2M387.5 113.2l.5 .5M387.7 119.4v13.3l3.6-3.2 2.4-3v-6.8h-.3M387.7 119.2l.5 .5M387.7 119.2v.2M387.7 114v.2"/>
<path d="M387.7 113.7v.3M387.7 114.2v5M388 119.7v2.3l.2 .2M388 119.7h.2M388 115.4l-.3 .3M388 117.7l-.3 .3M388.1 114h5.2l.1 5.3h-5.3zM388.2 113.7l-.5 .5M388.2 119.7h5M388.2 119.7v2.5M388.5 119.4l-.2 .3M388.6 105.9l-2 2"/>
<path d="M389.8 113.7l-.3 .3M389.8 113.2l.5 .5M390.8 119.4l-.3 .3M390.8 105.9l-2 2M392 113.2l.5 .5M392 113.7l-.3 .3M393.1 119.4l-.4 .3M393.1 105.9l-2 2M393.2 113.7l.5 .4v5.2l-.5 .4M393.2 119.7h.2M393.2 119.7v2.5M393.4 119.7v2.2l-.2 .3"/>
<path d="M393.7 107.9h-19.8v5.3M393.7 114.2l-.3 .3M393.7 116.5l-.3 .3M393.7 118.7l-.3 .3M393.7 107.5l-.4 .4M394.3 113.2l.5 .5M396.5 113.2l.5 .5M64.1 134.3v.3M64.1 137.1v.2h99v-.2M64.1 134.3h.2M64.1 134.6v2.5M64.1 134.6h99"/>
<path d="M64.1 137.1h99M64.3 134.3h2.5M66.8 134.3h.3M67.1 134.3h18.6M85.7 134.3h.3M86 134.3h5.8M89.1 133.5l.1 .4M89.2 133.9l.1 .4M91.8 134.3h.3M92.1 134.3h42.9M135 134.3h.3M135.3 134.3h5.8"/>
<path d="M137.9 133.9l-.1 .4M137.9 133.5v.4M141.1 134.3h.4M141.5 134.3h18.6M160.1 134.3h.2M160.3 134.3h2.5M162.8 134.3h.3M163.1 134.3v.3M163.1 134.6v2.5M233.8 134.5h2.6l.1 2.7h-2.7zM233.8 135.3l-.2 .1M233.9 134.3l-.3 .3v2.5l.3 .2"/>
<path d="M233.9 134.3h2.5M234.1 137.2l-.2 .1M234.7 134.3l-.1 .2M236.3 137.2l-.1 .1M236.4 134.3l.2 .2v2.7l-2.7 .1M236.6 136.9l-.1 .2M236.6 134.7l-.1 .1M319.8 134.6l-.2 .1M319.8 136.8l-.2 .2M319.9 134.3l-.3 .2 .1 2.7 2.8 .1 .1-2.8-.2-.2M319.9 134.5h2.6l-.1 2.7h-2.6v-2.6M319.9 134.5l-.1 .1"/>
<path d="M319.9 134.3h2.5M320 134.3l-.1 .2M321.7 137.2l-.2 .1M322.3 134.3l-.2 .2M322.6 136.2l-.1 .2M387.7 121.8l.1 .8 .4 .3M388.2 122.9h5M388.2 122.2h5M388.2 122.9v9.4M393.2 122.9v4.2M393.7 121.8l-.1 .6-.4 .5M60.5 174.8h106v96h-106z"/>
<path d="M62.1 178.3h103v89h-103zM65.1 178.3v89M70.6 174.8v3.5M108.5 174.8v3.5M112 178.3v89M115 178.3v89M118.5 174.8v3.5M156.6 174.8v3.5M162.1 178.3v89M63.3 188.1h.5v.3l-.3 .1zM113.3 188.1l.3-.1 .2 .4h-.5zM163.3 188.1l.2-.1 .3 .4h-.5z"/>
<path d="M63.3 211.1h.5v.3l-.3 .1zM113.3 211.1l.3-.1 .2 .4-.2 .1zM163.3 211.1l.2-.1 .3 .4-.3 .1zM63.3 234.1h.5v.3l-.3 .1zM113.3 234.1l.3-.1 .2 .4-.2 .1zM163.3 234.1l.2-.1 .3 .4-.3 .1zM63.3 257.1h.5v.3l-.3 .1zM113.3 257.1l.3-.1 .2 .4-.2 .1zM163.3 257.1l.2-.1 .3 .4-.3 .1zM70.6 267.3v3.5M108.5 267.3v3.5M118.5 267.3v3.5"/>
<path d="M156.6 267.3v3.5"/>
<circle cx="63.6" cy="188.2" r=".43"/>
<circle cx="63.6" cy="188.3" r=".2"/>
<circle cx="113.5" cy="188.2" r=".43"/>
<circle cx="113.6" cy="188.2" r=".21"/>
<circle cx="163.5" cy="188.2" r=".21"/>
<circle cx="163.5" cy="188.2" r=".42"/>
<circle cx="63.6" cy="211.3" r=".2"/>
<circle cx="63.6" cy="211.2" r=".43"/>
<circle cx="113.5" cy="211.2" r=".43"/>
<circle cx="113.6" cy="211.2" r=".21"/>
<circle cx="163.5" cy="211.2" r=".21"/>
<circle cx="163.5" cy="211.2" r=".42"/>
<circle cx="63.6" cy="234.2" r=".43"/>
<circle cx="63.6" cy="234.2" r=".2"/>
<circle cx="113.5" cy="234.2" r=".43"/>
<circle cx="113.6" cy="234.2" r=".21"/>
<circle cx="163.5" cy="234.2" r=".21"/>
<circle cx="163.5" cy="234.2" r=".42"/>
<circle cx="63.6" cy="257.2" r=".2"/>
<circle cx="63.6" cy="257.2" r=".43"/>
<circle cx="113.5" cy="257.2" r=".43"/>
<circle cx="113.6" cy="257.2" r=".21"/>
<circle cx="163.5" cy="257.2" r=".42"/>
<circle cx="163.5" cy="257.2" r=".21"/>
</g>
<g font-size="9.6">
<text x="161.7" y="37.8">В (1 : 10)</text>
<text x="272.6" y="60.1">Б-Б</text>
<text x="310.4" y="60.2">Г</text>
<text x="69.8" y="76.5">A-A</text>
<text x="118.4" y="80.8">Б</text>
<text x="353.4" y="91">Г (1 : 10)</text>
<text x="176" y="100.8">В</text>
<text x="117.9" y="150.8">Б</text>
<text x="42" y="195">A</text>
<text x="178.8" y="195">A</text>
</g>
<g font-size="6.9">
<text x="147.6" y="75.6">2</text>
<text x="175.5" y="78.7">3</text>
<text x="225.8" y="78.4">4</text>
<text x="176.8" y="123.8">1</text>
<text x="44.3" y="227.7">3</text>
<text x="196.1" y="252.6">5</text>
</g>
<g font-size="5.6">
<text x="326.9" y="247">У-113.000</text>
<text x="305.8" y="261.8">Фрагмент Покрытия</text>
<text x="304.2" y="267.4">для ООО &quot;Леонардо&quot;</text>
<text x="307.7" y="273.1">Сборочный чертёж</text>
</g>
<g font-size="4.8">
<text x="342.5" y="9.6">ОПИСАНИЕ</text>
<text x="257.8" y="16.3">1</text>
<text x="276.8" y="16.3">Рама Фрагмента</text>
<text x="330.8" y="16.3">Стадб, профиль 60x60</text>
<text x="402.9" y="16.3">1</text>
<text x="257.8" y="23">2</text>
<text x="287.8" y="23">Брусок</text>
<text x="336.2" y="23">Сосна, 150x53x20</text>
<text x="401.6" y="23">12</text>
<text x="257.8" y="29.6">3</text>
<text x="285.2" y="29.6">Швеллер</text>
<text x="329.1" y="29.6">Сталь, 153x53x20 тол. 3</text>
<text x="402.9" y="29.6">8</text>
<text x="257.8" y="38.5">4</text>
<text x="272.7" y="36.3">Прижимная планка -</text>
<text x="277.5" y="40.8">2 с Саморезами</text>
<text x="325.3" y="38.5">Саморезы 12шт ГОСТ ????</text>
<text x="402.9" y="38.5">3</text>
<text x="257.8" y="47.4">5</text>
<text x="281.4" y="47.4">Стеклопакет</text>
<text x="402.9" y="47.4">2</text>
<text x="332.2" y="79.7">Плоскостьность 0,1</text>
<text x="37.5" y="123.5">Все швы</text>
<text x="53.7" y="128.9">4</text>
<text x="401" y="265.3">1:20</text>
</g>
<g font-size="4.8" fill="#808080">
<text x="275.2" y="67.7">1780</text>
<text x="239.4" y="80.6">125</text>
<text x="253.1" y="80.6">310</text>
<text x="274.4" y="80.6">310</text>
<text x="295.5" y="80.6">310</text>
<text x="309.3" y="80.6">150</text>
<text x="220.5" y="85.6" transform="rotate(-90 220.5 85.6)">20</text>
<text x="227.7" y="96.9" transform="rotate(-90 227.7 96.9)">5</text>
<text x="195.2" y="123.7" transform="rotate(-90 195.2 123.7)">1004</text>
<text x="115.1" y="158.2">1980</text>
<text x="98.9" y="279.6">2120</text>
</g>
<text font-size="4.8" fill="#ff8080" x="33.5" y="226.8" transform="rotate(-90 33.5 226.8)">1920</text>
<g font-size="4.6">
<text x="247.7" y="9.7">ПОЗИЦИЯ</text>
<text x="278" y="9.7">ОБОЗНАЧЕНИЕ</text>
</g>
<text font-size="4.5" x="398.9" y="9.5">К-ВО</text>
<g font-size="4.2">
<text x="103.8" y="3.7">2</text>
<text x="313.8" y="3.7">1</text>
<text x="74.7" y="10.8" transform="rotate(-180 74.7 10.8)">для ООО &quot;Леонардо&quot;</text>
<text x="74.7" y="6.6" transform="rotate(-180 74.7 6.6)">Сборочный чертёж</text>
<text x="74.7" y="15" transform="rotate(-180 74.7 15)">Фрагмент Покрытия</text>
<text x="415.9" y="149.7">A</text>
<text x="103.8" y="295.7">2</text>
<text x="313.8" y="295.7">1</text>
</g>
<g font-size="3.4">
<text x="11.5" y="104.5" transform="rotate(-90 11.5 104.5)">Справ. №</text>
<text x="11.6" y="174.7" transform="rotate(-90 11.6 174.7)">Подп. и дата</text>
<text x="11.4" y="204.9" transform="rotate(-90 11.4 204.9)">Инв. № дубл.</text>
<text x="11.4" y="229.6" transform="rotate(-90 11.4 229.6)">Взам. инв. №</text>
<text x="369" y="255.5">Лит.</text>
<text x="382.8" y="255.5">Масса</text>
<text x="398.4" y="255.6">Масштаб</text>
<text x="11.4" y="259.2" transform="rotate(-90 11.4 259.2)">Подп. и дата</text>
<text x="230.5" y="260.5">Изм.</text>
<text x="238.4" y="260.4">Лист</text>
<text x="251.1" y="260.4">№ докум.</text>
<text x="273" y="260.4">Подп.</text>
<text x="286" y="260.4">Дата</text>
<text x="230.5" y="265.7">Разраб.</text>
<text x="247.7" y="265.6">Карапетян</text>
<text x="230.5" y="275.7">Т. контр.</text>
<text x="230.6" y="270.7">Пров.</text>
<text x="247.8" y="270.6">Мазманашвили</text>
<text x="366.2" y="275.3">Лист 1</text>
<text x="386.3" y="275.2">Листов 1</text>
<text x="230.6" y="285.7">Н. контр.</text>
<text x="11.6" y="290" transform="rotate(-90 11.6 290)">Инв. № подл.</text>
<text x="230.6" y="290.7">Утв.</text>
<text x="247.7" y="290.6">Коковахин</text>
<text x="322.5" y="295">Копировал</text>
<text x="394.6" y="295">Формат А3</text>
</g>
</svg>
